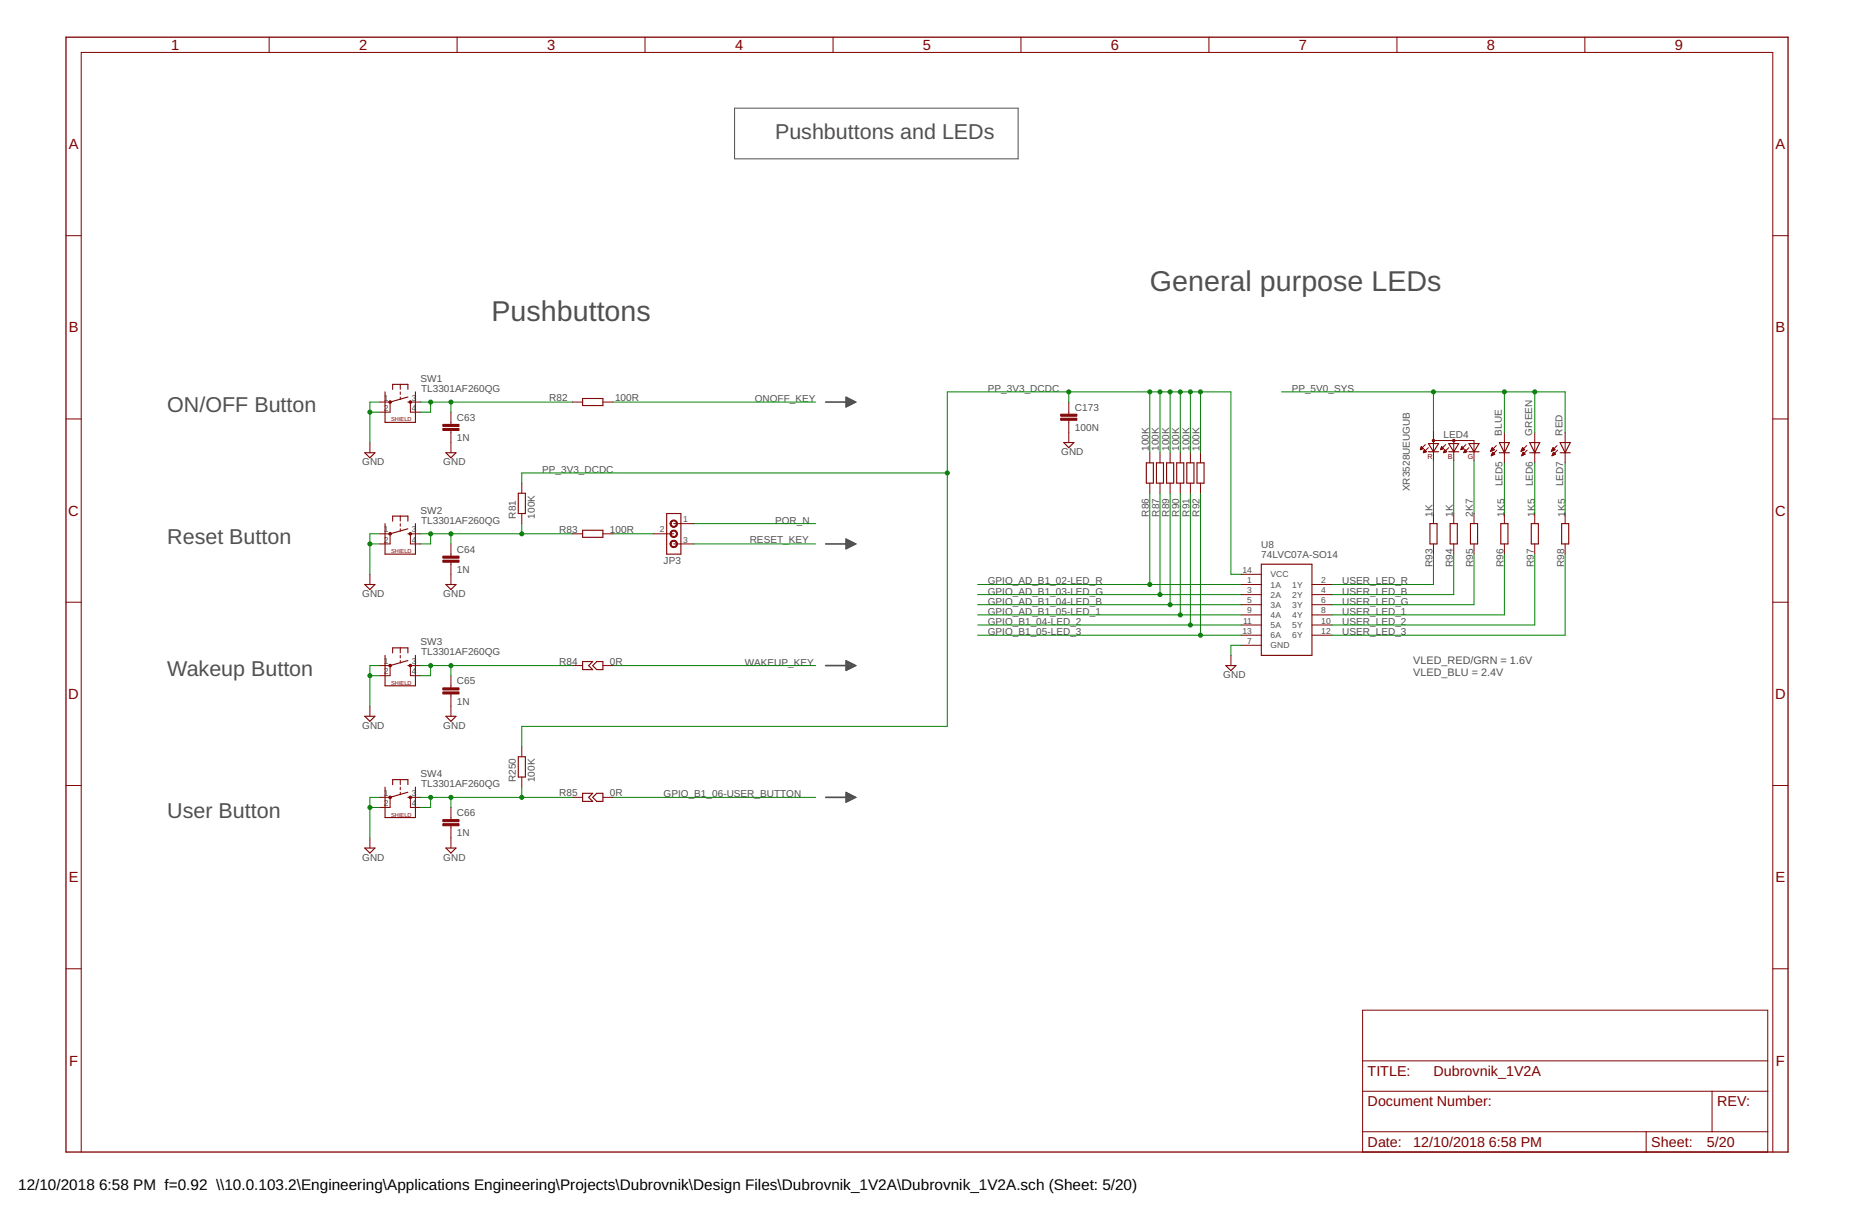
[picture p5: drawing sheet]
<svg xmlns="http://www.w3.org/2000/svg" width="432mm" height="279mm" viewBox="0 0 432 279" stroke-linecap="round" stroke-linejoin="round" font-family="sans-serif">
<g fill="none" stroke="#505050" stroke-width=".23">
<path d="M169.4 24.9h65.4v11.7h-65.4zM195.1 91.5l2.4 1.2-2.4 1.2zM195.1 93.8h.1M195.1 93.7h.3M195.1 93.6h.5M195.1 93.5h.8M195.1 93.4h1M195.1 93.3h1.2M195.1 93.2h1.4M195.1 93h1.6M195.1 92.9h1.9M195.1 92.8h2.1"/>
<path d="M195.1 92.7h2.3M195.1 92.6h2.2M195.1 92.5h2M195.1 92.4h1.8M195.1 92.3h1.6M195.1 92.2h1.4M195.1 92.1h1.2M195.1 92h.9M195.1 91.9h.7M195.1 91.8h.5M195.1 91.7h.3M195.1 91.5h.1"/>
<path d="M195.1 126.6h.1M195.1 126.4h.2M195.1 126.3h.5M195.1 126.2h.7M195.1 126.1h.9M195.1 126h1.1M195.1 125.9h1.3M195.1 125.8h1.6M195.1 125.7h1.8M195.1 125.6h2M195.1 125.5h2.2M195.1 125.4h2.3"/>
<path d="M195.1 125.3h2.1M195.1 125.2h1.9M195.1 125.1h1.7M195.1 124.9h1.5M195.1 124.8h1.2M195.1 124.7h1M195.1 124.6h.8M195.1 124.5h.6M195.1 124.4h.4M195.1 124.3h.1M197.5 125.4l-2.4-1.2v2.4M197.5 125.4l-2.4 1.2"/>
<path d="M195.1 152.3l2.4 1.1-2.4 1.2zM195.1 154.5h.2M195.1 154.4h.4M195.1 154.3h.6M195.1 154.2h.8M195.1 154.1h1M195.1 154h1.2M195.1 153.9h1.5M195.1 153.8h1.7M195.1 153.7h1.9M195.1 153.6h2.1M195.1 153.5h2.3"/>
<path d="M195.1 153.4h2.2M195.1 153.2h2M195.1 153.1h1.8M195.1 153h1.5M195.1 152.9h1.3M195.1 152.8h1.1M195.1 152.7h.9M195.1 152.6h.7M195.1 152.5h.5M195.1 152.4h.2M195.1 182.6l2.4 1.2-2.4 1.2zM195.1 184.9h.2"/>
<path d="M195.1 184.8h.4M195.1 184.7h.6M195.1 184.6h.8M195.1 184.5h1.1M195.1 184.4h1.3M195.1 184.3h1.5M195.1 184.1h1.7M195.1 184h1.9M195.1 183.9h2.1M195.1 183.8h2.3M195.1 183.7h2.2M195.1 183.6h2"/>
<path d="M195.1 183.5h1.7M195.1 183.4h1.5M195.1 183.3h1.3M195.1 183.2h1.1M195.1 183h.9M195.1 182.9h.6M195.1 182.8h.4M195.1 182.7h.2"/>
</g>
<path d="M190.5 92.7h4.6M190.5 125.4h4.6M190.5 153.4h4.6M190.5 183.8h4.6" fill="none" stroke="#505050" stroke-width=".38"/>
<g fill="none" stroke="#800000" stroke-width=".25">
<path d="M88.8 90.3v7.1h7v-7.1M90.6 89.8v-1.2h3.5v1.2M94.1 92.7h.6M94.1 91.5l-4.1 1.2M134.4 91.9h4.7v1.6h-4.7zM84.1 104.4h2.4l-1.2 1.1zM102.8 104.4h2.4l-1.2 1.1zM119.5 113.7h1.7v4.7h-1.7zM153.8 118.4h3.3v9.3h-3.3zM245.4 102h2.3l-1.2 1.2zM264.4 106.7h1.6v4.7h-1.6zM266.7 106.7h1.7v4.7h-1.7z"/>
<path d="M269.1 106.7h1.6v4.7h-1.6zM271.4 106.7h1.6v4.7h-1.6zM273.7 106.7h1.7v4.7h-1.7zM276.1 106.7h1.6v4.7h-1.6zM329.5 104.1h2.3M329.5 102.3h2.3l-1.2 1.8zM334.2 104.1h2.3M334.2 102.3h2.3l-1.2 1.8zM338.8 102.3h2.4l-1.2 1.8zM338.8 104.1h2.4M345.8 104.4h2.4M345.8 102h2.4l-1.2 2.4z"/>
<path d="M352.8 104.4h2.4M352.8 102h2.4l-1.2 2.4zM359.9 104.4h2.3M359.9 102h2.3l-1.2 2.4zM84.1 134.7h2.4l-1.2 1.2zM88.8 120.7v7h7v-7M90.6 120.1v-1.1h3.5v1.1M94.1 123.1h.6M94.1 121.9l-4.1 1.2M102.8 134.7h2.4l-1.2 1.2zM134.4 122.2h4.7v1.7h-4.7zM290.9 130.1h11.7v21h-11.7z"/>
<path d="M329.8 120.7h1.7v4.7h-1.7zM334.5 120.7h1.6v4.7h-1.6zM339.2 120.7h1.6v4.7h-1.6zM346.2 120.7h1.6v4.7h-1.6zM353.2 120.7h1.6v4.7h-1.6zM360.2 120.7h1.6v4.7h-1.6zM88.8 151.1v7h7v-7M90.6 150.5v-1.1h3.5v1.1M94.1 153.4h.6M94.1 152.3l-4.1 1.1M134.4 152.5h2.3l-.9 .9 .9 1h-2.3zM136.7 153.4l.9-.9h1.5v1.9h-1.5z"/>
<path d="M282.7 153.4h2.4l-1.2 1.2zM84.1 165.1h2.4l-1.2 1.2zM102.8 165.1h2.4l-1.2 1.2zM119.5 174.5h1.7v4.6h-1.7zM84.1 195.5h2.4l-1.2 1.2zM88.8 181.5v7h7v-7M90.6 180.9v-1.2h3.5v1.2M94.1 183.8h.6M94.1 182.6l-4.1 1.2M102.8 195.5h2.4l-1.2 1.2zM134.4 182.9h2.3l-.9 .9 .9 .9h-2.3zM136.7 183.8l.9-.9h1.5v1.8h-1.5z"/>
</g>
<g fill="none" stroke="#800000" stroke-width=".23">
<path d="M62.1 8.6v3.5M105.4 8.6v3.5M148.8 8.6v3.5M192.2 8.6v3.5M235.5 8.6v3.5M278.8 8.6v3.5M322.2 8.6v3.5M365.6 8.6v3.5M15.2 54.3h3.5M408.9 54.3h3.5M15.2 96.6h3.5M87.7 92.7h2.3v2.3h-2.3"/>
<path d="M92.3 88.6v1.2M92.3 90.3v.6M92.3 91.5v.6M97 92.7h-2.3v2.3h2.3M104 95v2.8M104 99.2v5.2M132 92.7h2.4M139.1 92.7h2.3M246.5 92.7v2.8M246.5 96.9v5.1M330.6 99.2v7M347 99.7v7"/>
<path d="M354 99.7v7M361 99.7v7M408.9 96.6h3.5M85.3 102v2.4M92.3 119v1.1M120.4 111.4v2.3M120.4 118.4v2.3M265.2 104.4v2.3M265.2 111.4v2.3M267.6 104.4v2.3M267.6 111.4v2.3M269.9 104.4v2.3"/>
<path d="M269.9 111.4v2.3M272.2 104.4v2.3M272.2 111.4v2.3M274.6 104.4v2.3M274.6 111.4v2.3M276.9 104.4v2.3M276.9 111.4v2.3M327.6 103.6h.3M327.7 103.5h.5M327.7 103.4h.5M327.7 103.3h.4M327.8 103.1h.2"/>
<path d="M327.8 103h.1M327.9 103l.4 .4-.7 .3zM328.3 104.3h.1M328.4 104.2h.3M328.4 104.1h.6M328.4 104h.5M328.5 103.9h.3M328.5 103.8h.2M328.5 103.7h.1M328.5 103.7l.5 .4-.7 .3zM328.8 102.5l-.8 .8M329.5 103.2l-.8 .8"/>
<path d="M330.6 101.6h9.4v4.6M330.6 118.4v2.3M332.3 103.6h.3M332.4 103.5h.5M332.4 103.4h.5M332.4 103.3h.4M332.5 103.1h.2M332.5 103h.1M332.5 103l.5 .4-.7 .3zM333 104.3h.1M333 104.2h.4M333.1 104.1h.6"/>
<path d="M333.1 104h.5M333.1 103.9h.4M333.2 103.8h.2M333.2 103.7h.1M333.2 103.7l.5 .4-.7 .3zM333.5 102.5l-.9 .8M334.2 103.2l-.9 .8M335.3 101.6v4.6M335.3 118.4v2.3M337 103.6h.2M337 103.5h.6M337.1 103.4h.5"/>
<path d="M337.1 103.3h.4M337.1 103.1h.3M337.2 103h.1M337.2 103l.5 .4-.7 .3zM337.7 104.3h.1M337.7 104.2h.4M337.7 104.1h.6M337.8 104h.4M337.8 103.9h.3M337.9 103.8h.1M337.9 103.7h.1M337.9 103.7l.5 .4-.7 .3z"/>
<path d="M338.1 102.5l-.8 .8M338.8 103.2l-.8 .8M340 118.4v2.3M343.9 104h.1M343.9 103.9h.2M344 103.8h.4M344 103.7h.6M344 105h.2M344 103.6h.6M344 104.9h.4M344.1 103.5h.4M344.1 104.8h.6"/>
<path d="M344.1 103.4h.3M344.1 104.6h.6M344.2 103.3h.1M344.2 104.5h.4M344.2 103.2l.5 .5-.8 .3zM344.2 104.4h.3M344.3 104.3h.1M344.3 104.2l.5 .5-.8 .4zM345.1 102.7l-1.2 1.3M345.2 103.8l-1.2 1.3M347 118.4v2.3M350.9 104h.1"/>
<path d="M350.9 103.9h.2M351 103.8h.4M351 103.7h.6M351 105h.2M351 103.6h.6M351.1 104.9h.3M351.1 103.5h.4M351.1 104.8h.6M351.2 103.4h.2M351.2 104.6h.5M351.2 103.3h.1M351.2 104.5h.4"/>
<path d="M351.2 103.2l.5 .5-.8 .3zM351.2 104.4h.3M351.3 104.3h.1M351.3 104.2l.5 .5-.8 .4zM352.1 102.7l-1.2 1.3M352.3 103.8l-1.3 1.3M354 118.4v2.3M357.9 104h.1M357.9 103.9h.2M358 103.8h.4M358 103.7h.6M358 105h.2"/>
<path d="M358.1 103.6h.5M358.1 104.9h.3M358.1 103.5h.4M358.1 104.8h.6M358.2 103.4h.2M358.2 104.6h.6M358.2 103.3h.1M358.2 104.5h.4M358.2 103.2l.5 .5-.8 .3zM358.3 104.4h.2M358.3 104.3h.1M358.3 104.2l.5 .5-.8 .4z"/>
<path d="M359.2 102.7l-1.3 1.3M359.3 103.8l-1.3 1.3M361 118.4v2.3M15.2 138.8h3.5M85.3 132.4v2.3M87.7 123.1h2.3v2.3h-2.3M92.3 120.7v.6M92.3 121.9v.6M97 123.1h-2.3v2.3h2.3M104 125.4v2.8M104 129.6v5.1M132 123.1h2.4"/>
<path d="M139.1 123.1h2.3M150.7 123.1h4.7M155.4 125.4h4.7M155.4 120.7h4.7M286.3 134.7h4.6M286.3 137.1h4.6M286.3 139.4h4.6M286.3 132.4h4.6M302.6 134.7h4.7M302.6 137.1h4.7M302.6 139.4h4.7M330.6 125.4v2.3"/>
<path d="M335.3 125.4v2.3M340 125.4v2.3M347 125.4v2.3M354 125.4v2.3M361 125.4v2.3M408.9 138.8h3.5M87.7 153.4h2.3v2.4h-2.3M92.3 149.4v1.1M92.3 151.1v.6M92.3 152.3v.5M97 153.4h-2.3v2.4h2.3M104 155.8v2.8"/>
<path d="M104 160v5.1M132 153.4h2.4M139.1 153.4h2.3M283.9 151.1v2.3M286.3 141.8h4.6M286.3 144.1h4.6M286.3 146.4h4.6M286.3 148.8h4.6M302.6 141.8h4.7M302.6 144.1h4.7M302.6 146.4h4.7M85.3 162.8v2.3"/>
<path d="M92.3 179.7v1.2M120.4 172.1v2.4M120.4 179.1v2.4M15.2 181.1h3.5M85.3 193.1v2.4M87.7 183.8h2.3v2.3h-2.3M92.3 181.5v.6M92.3 182.6v.6M97 183.8h-2.3v2.3h2.3M104 186.1v2.9M104 190.4v5.1M132 183.8h2.4"/>
<path d="M139.1 183.8h2.3M408.9 181.1h3.5M15.2 223.3h3.5M314.3 232.9h93.5v32.7h-93.5zM408.9 223.3h3.5M314.3 251.6h93.5M314.3 244.6h93.5M394.9 251.6v9.3M18.7 265.6v-253.5h390.2v253.5M314.3 260.9h93.5M379.7 260.9v4.7"/>
</g>
<g fill="#800000" stroke="#800000" stroke-width=".23">
<path d="M102.2 98.8h3.7v.4h-3.7z"/>
<path d="M102.2 97.8h3.7v.5h-3.7z"/>
<path d="M102.2 159.5h3.7v.5h-3.7z"/>
<path d="M102.2 158.6h3.7v.4h-3.7z"/>
<path d="M102.2 129.1h3.7v.5h-3.7z"/>
<path d="M102.2 128.2h3.7v.5h-3.7z"/>
<path d="M102.2 189.9h3.7v.5h-3.7z"/>
<path d="M102.2 189h3.7v.4h-3.7z"/>
<path d="M244.7 96.4h3.7v.5h-3.7z"/>
<path d="M244.7 95.5h3.7v.4h-3.7z"/>
</g>
<g fill="#800000" stroke="#800000" stroke-width=".23">
<path d="M330.4 101.4h.5v.3l-.3 .1-.2-.2h.3h-.3z" fill-rule="evenodd"/>
<path d="M335.1 101.4h.5v.3h-.5l-.1-.1 .4-.1-.4 .1z" fill-rule="evenodd"/>
<path d="M89.8 92.5h.4v.4h-.4z" fill-rule="evenodd"/>
<path d="M89.8 122.9h.4v.4h-.4z" fill-rule="evenodd"/>
<path d="M89.8 153.2h.4v.4h-.4z" fill-rule="evenodd"/>
<path d="M89.8 183.6h.4v.4h-.4z" fill-rule="evenodd"/>
<path d="M154.7 120.2a.85 .85 0 0 1 1.4 0 .85 .85 0 0 1-.4 1.3 .85 .85 0 0 1-1.1-.8h.2a.62 .62 0 0 1 .9-.5 .62 .62 0 0 1 .1 1 .62 .62 0 0 1-1-.3v-.2h-.2z" fill-rule="evenodd"/>
<path d="M154.7 122.5a.85 .85 0 0 1 1.4 0 .85 .85 0 0 1-.4 1.4 .85 .85 0 0 1-1.1-.8h.2a.62 .62 0 0 1 .9-.6 .62 .62 0 0 1 .1 1.1 .62 .62 0 0 1-1-.3v-.2h-.2z" fill-rule="evenodd"/>
<path d="M154.7 124.9a.85 .85 0 0 1 1.4 0 .85 .85 0 0 1-.4 1.3 .85 .85 0 0 1-1.1-.8h.2a.62 .62 0 0 1 .9-.5 .62 .62 0 0 1 .1 1 .62 .62 0 0 1-1-.3v-.2h-.2z" fill-rule="evenodd"/>
<circle cx="94.7" cy="92.7" r=".3"/>
<circle cx="94.7" cy="123" r=".3"/>
<circle cx="94.7" cy="153.4" r=".3"/>
<circle cx="94.7" cy="183.8" r=".3"/>
</g>
<path d="M15.2 8.6h397.2v257h-397.2z" fill="none" stroke="#800000" stroke-width=".3"/>
<g fill="none" stroke="#008000" stroke-width=".23">
<path d="M85.3 95h2.4M87.7 92.7h-2.4v9.3M97 92.7h35M99.3 92.7v2.3h-2.3M104 92.7v2.3M141.4 92.7h46.7M246.5 90.3v2.4M265.2 90.3v14.1M267.6 90.3v14.1M269.9 90.3v14.1M272.2 90.3v14.1M274.6 90.3v14.1"/>
<path d="M276.9 90.3v14.1M295.6 90.3h65.4v9.4M330.6 90.3v8.9M347 90.3v9.4M354 90.3v9.4M218.5 109h-98.1v2.4M265.2 113.7v21M267.6 113.7v23.4M269.9 113.7v25.7M272.2 113.7v28.1M274.6 113.7v30.4M276.9 113.7v32.7"/>
<path d="M330.6 106.2v12.2M335.3 106.2v12.2M340 106.2v12.2M347 106.7v11.7M354 106.7v11.7M361 106.7v11.7M85.3 125.4h2.4M87.7 123.1h-2.4v9.3M97 123.1h35M99.3 123.1v2.3h-2.3M104 123.1v2.3M120.4 120.7v2.4"/>
<path d="M141.4 123.1h9.3M160.1 125.4h28M160.1 120.7h28M225.5 134.7h60.8M225.5 139.4h60.8M225.5 137.1h60.8M286.3 132.4h-2.4v-42.1h-65.4v77.1h-98.1v4.7M330.6 127.7v7h-23.3M335.3 127.7v9.4h-28M340 127.7v11.7h-32.7M347 127.7v14.1h-39.7M354 127.7v16.4h-46.7"/>
<path d="M361 127.7v18.7h-53.7M85.3 155.8h2.4M87.7 153.4h-2.4v9.4M97 153.4h35M99.3 153.4v2.4h-2.3M104 153.4v2.4M141.4 153.4h46.7M225.5 141.8h60.8M225.5 144.1h60.8M225.5 146.4h60.8M286.3 148.8h-2.4v2.3M85.3 186.1h2.4"/>
<path d="M87.7 183.8h-2.4v9.3M97 183.8h35M99.3 183.8v2.3h-2.3M104 183.8v2.3M120.4 181.5v2.3M141.4 183.8h46.7"/>
</g>
<g fill="#008000" stroke="#008000" stroke-width=".23">
<circle cx="85.3" cy="155.8" r=".47"/>
<circle cx="85.3" cy="95" r=".47"/>
<circle cx="85.3" cy="125.4" r=".47"/>
<circle cx="85.3" cy="186.1" r=".47"/>
<circle cx="104" cy="92.7" r=".47"/>
<circle cx="99.3" cy="92.7" r=".47"/>
<circle cx="99.3" cy="153.4" r=".47"/>
<circle cx="104" cy="153.4" r=".47"/>
<circle cx="104" cy="123.1" r=".47"/>
<circle cx="99.3" cy="123.1" r=".47"/>
<circle cx="120.4" cy="123.1" r=".47"/>
<circle cx="99.3" cy="183.8" r=".47"/>
<circle cx="104" cy="183.8" r=".47"/>
<circle cx="120.4" cy="183.8" r=".47"/>
<circle cx="274.6" cy="144.1" r=".47"/>
<circle cx="276.9" cy="146.4" r=".47"/>
<circle cx="265.2" cy="134.7" r=".47"/>
<circle cx="267.6" cy="137.1" r=".47"/>
<circle cx="269.9" cy="139.4" r=".47"/>
<circle cx="272.2" cy="141.8" r=".47"/>
<circle cx="274.6" cy="90.3" r=".47"/>
<circle cx="272.2" cy="90.3" r=".47"/>
<circle cx="269.9" cy="90.3" r=".47"/>
<circle cx="267.6" cy="90.3" r=".47"/>
<circle cx="265.2" cy="90.3" r=".47"/>
<circle cx="276.9" cy="90.3" r=".47"/>
<circle cx="246.5" cy="90.3" r=".47"/>
<circle cx="218.5" cy="109" r=".47"/>
<circle cx="354" cy="90.3" r=".47"/>
<circle cx="347" cy="90.3" r=".47"/>
<circle cx="330.6" cy="90.3" r=".47"/>
</g>
<g font-size="6.6" fill="#505050">
<text x="265.2" y="67">General purpose LEDs</text>
<text x="113.4" y="74">Pushbuttons</text>
</g>
<g font-size="5" fill="#505050">
<text x="178.8" y="31.9">Pushbuttons and LEDs</text>
<text x="38.6" y="95">ON/OFF Button</text>
<text x="38.6" y="125.4">Reset Button</text>
<text x="38.6" y="155.8">Wakeup Button</text>
<text x="38.6" y="188.5">User Button</text>
</g>
<g font-size="3.5">
<text x="4.2" y="274.2">12/10/2018</text>
<text x="22.9" y="274.2">6:58 PM f=0.92 \\10.0.103.2\Engineering\Applications Engineering\Projects\Dubrovnik\Design Files\Dubrovnik_1V2A\Dubrovnik_1V2A.sch (Sheet: 5/20)</text>
</g>
<g font-size="3.4" fill="#800000">
<text x="39.5" y="11.5">1</text>
<text x="82.8" y="11.5">2</text>
<text x="126.2" y="11.5">3</text>
<text x="169.5" y="11.5">4</text>
<text x="212.9" y="11.5">5</text>
<text x="256.2" y="11.5">6</text>
<text x="299.6" y="11.5">7</text>
<text x="343" y="11.5">8</text>
<text x="386.3" y="11.5">9</text>
<text x="15.8" y="34.4">A</text>
<text x="409.6" y="34.4">A</text>
<text x="15.8" y="76.6">B</text>
<text x="409.6" y="76.6">B</text>
<text x="15.7" y="118.9">C</text>
<text x="409.4" y="118.9">C</text>
<text x="15.7" y="161.1">D</text>
<text x="409.4" y="161.1">D</text>
<text x="15.8" y="203.4">E</text>
<text x="409.6" y="203.4">E</text>
<text x="15.9" y="245.6">F</text>
<text x="409.6" y="245.6">F</text>
</g>
<g font-size="3.3" fill="#800000">
<text x="315.5" y="248.1">TITLE:</text>
<text x="330.7" y="248.1">Dubrovnik_1V2A</text>
<text x="315.5" y="255.1">Document Number:</text>
<text x="396.1" y="255.1">REV:</text>
<text x="315.5" y="264.4">Date:</text>
<text x="326" y="264.4">12/10/2018</text>
<text x="343.4" y="264.4">6:58 PM</text>
<text x="380.9" y="264.4">Sheet:</text>
<text x="393.7" y="264.4">5/20</text>
</g>
<g font-size="2.5" fill="#505050">
<text x="326" y="153.1">VLED_RED/GRN = 1.6V</text>
<text x="326" y="155.8">VLED_BLU = 2.4V</text>
</g>
<g font-size="2.3" fill="#505050">
<text x="97" y="88">SW1</text>
<text x="97.1" y="90.3">TL3301AF260QG</text>
<text x="126.7" y="92.5">R82</text>
<text x="141.9" y="92.5">100R</text>
<text x="174.1" y="92.7">ONOFF_KEY</text>
<text x="227.8" y="90.3">PP_3V3_DCDC</text>
<text x="247.9" y="94.7">C173</text>
<text x="297.9" y="90.3">PP_5V0_SYS</text>
<text x="105.4" y="101.7">1N</text>
<text x="105.4" y="97">C63</text>
<text x="247.9" y="99.3">100N</text>
<text x="333" y="100.9">LED4</text>
<text x="346.4" y="100.4" transform="rotate(-90 346.4 100.4)">BLUE</text>
<text x="353.4" y="100.4" transform="rotate(-90 353.4 100.4)">GREEN</text>
<text x="360.4" y="100.4" transform="rotate(-90 360.4 100.4)">RED</text>
<text x="83.6" y="107.3">GND</text>
<text x="102.3" y="107.3">GND</text>
<text x="244.8" y="105">GND</text>
<text x="265" y="103.9" transform="rotate(-90 265 103.9)">100K</text>
<text x="267.3" y="103.9" transform="rotate(-90 267.3 103.9)">100K</text>
<text x="269.7" y="103.9" transform="rotate(-90 269.7 103.9)">100K</text>
<text x="272" y="103.9" transform="rotate(-90 272 103.9)">100K</text>
<text x="274.3" y="103.9" transform="rotate(-90 274.3 103.9)">100K</text>
<text x="276.7" y="103.9" transform="rotate(-90 276.7 103.9)">100K</text>
<text x="125" y="109">PP_3V3_DCDC</text>
<text x="325.2" y="113.2" transform="rotate(-90 325.2 113.2)">XR3528UEUGUB</text>
<text x="346.5" y="112.1" transform="rotate(-90 346.5 112.1)">LED5</text>
<text x="353.5" y="112.1" transform="rotate(-90 353.5 112.1)">LED6</text>
<text x="360.6" y="112.1" transform="rotate(-90 360.6 112.1)">LED7</text>
<text x="97" y="118.4">SW2</text>
<text x="119" y="119.6" transform="rotate(-90 119 119.6)">R81</text>
<text x="123.4" y="119.6" transform="rotate(-90 123.4 119.6)">100K</text>
<text x="265" y="119.1" transform="rotate(-90 265 119.1)">R86</text>
<text x="267.4" y="119.1" transform="rotate(-90 267.4 119.1)">R87</text>
<text x="269.7" y="119.1" transform="rotate(-90 269.7 119.1)">R89</text>
<text x="272" y="119.1" transform="rotate(-90 272 119.1)">R90</text>
<text x="274.4" y="119.1" transform="rotate(-90 274.4 119.1)">R91</text>
<text x="276.7" y="119.1" transform="rotate(-90 276.7 119.1)">R92</text>
<text x="330.4" y="119.1" transform="rotate(-90 330.4 119.1)">1K</text>
<text x="335.1" y="119.1" transform="rotate(-90 335.1 119.1)">1K</text>
<text x="339.8" y="119.1" transform="rotate(-90 339.8 119.1)">2K7</text>
<text x="347" y="119.1" transform="rotate(-90 347 119.1)">1K5</text>
<text x="354" y="119.1" transform="rotate(-90 354 119.1)">1K5</text>
<text x="361" y="119.1" transform="rotate(-90 361 119.1)">1K5</text>
<text x="97.1" y="120.7">TL3301AF260QG</text>
<text x="129" y="122.8">R83</text>
<text x="140.7" y="122.8">100R</text>
<text x="172.9" y="125.2">RESET_KEY</text>
<text x="178.8" y="120.7">POR_N</text>
<text x="105.4" y="127.4">C64</text>
<text x="153.1" y="130.1">JP3</text>
<text x="290.9" y="128.7">74LVC07A-SO14</text>
<text x="290.9" y="126.3">U8</text>
<text x="330.4" y="130.8" transform="rotate(-90 330.4 130.8)">R93</text>
<text x="335.1" y="130.8" transform="rotate(-90 335.1 130.8)">R94</text>
<text x="339.8" y="130.8" transform="rotate(-90 339.8 130.8)">R95</text>
<text x="346.8" y="130.8" transform="rotate(-90 346.8 130.8)">R96</text>
<text x="353.8" y="130.8" transform="rotate(-90 353.8 130.8)">R97</text>
<text x="360.8" y="130.8" transform="rotate(-90 360.8 130.8)">R98</text>
<text x="83.6" y="137.7">GND</text>
<text x="102.3" y="137.7">GND</text>
<text x="105.4" y="132.1">1N</text>
<text x="227.8" y="134.7">GPIO_AD_B1_02-LED_R</text>
<text x="227.8" y="137.1">GPIO_AD_B1_03-LED_G</text>
<text x="309.6" y="134.7">USER_LED_R</text>
<text x="309.6" y="137.1">USER_LED_B</text>
<text x="227.8" y="139.4">GPIO_AD_B1_04-LED_B</text>
<text x="227.8" y="141.7">GPIO_AD_B1_05-LED_1</text>
<text x="309.6" y="141.7">USER_LED_1</text>
<text x="309.6" y="139.4">USER_LED_G</text>
<text x="97" y="148.8">SW3</text>
<text x="227.8" y="144.1">GPIO_B1_04-LED_2</text>
<text x="227.8" y="146.4">GPIO_B1_05-LED_3</text>
<text x="309.6" y="144.1">USER_LED_2</text>
<text x="309.6" y="146.4">USER_LED_3</text>
<text x="97.1" y="151.1">TL3301AF260QG</text>
<text x="129" y="153.2">R84</text>
<text x="140.7" y="153.2">0R</text>
<text x="171.8" y="153.4">WAKEUP_KEY</text>
<text x="105.4" y="157.8">C65</text>
<text x="282.2" y="156.4">GND</text>
<text x="105.4" y="162.4">1N</text>
<text x="83.6" y="168">GND</text>
<text x="102.3" y="168">GND</text>
<text x="97" y="179.1">SW4</text>
<text x="97.1" y="181.5">TL3301AF260QG</text>
<text x="119" y="180.3" transform="rotate(-90 119 180.3)">R250</text>
<text x="123.4" y="180.3" transform="rotate(-90 123.4 180.3)">100K</text>
<text x="129" y="183.6">R85</text>
<text x="140.7" y="183.6">0R</text>
<text x="153.1" y="183.8">GPIO_B1_06-USER_BUTTON</text>
<text x="105.4" y="188.1">C66</text>
<text x="105.4" y="192.8">1N</text>
<text x="83.6" y="198.4">GND</text>
<text x="102.3" y="198.4">GND</text>
</g>
<g font-size="2" fill="#505050">
<text x="88.6" y="92.4">1</text>
<text x="88.6" y="94.7">2</text>
<text x="95" y="92.4">3</text>
<text x="95" y="94.7">4</text>
<text x="88.6" y="122.7">1</text>
<text x="88.6" y="125.1">2</text>
<text x="95" y="122.7">3</text>
<text x="95" y="125.1">4</text>
<text x="152.2" y="122.7">2</text>
<text x="157.6" y="120.4">1</text>
<text x="157.6" y="125.1">3</text>
<text x="286.6" y="132.1">14</text>
<text x="287.7" y="134.4">1</text>
<text x="287.7" y="136.7">3</text>
<text x="293.1" y="135.4">1A</text>
<text x="293.1" y="137.8">2A</text>
<text x="293.1" y="133.1">VCC</text>
<text x="298.1" y="135.4">1Y</text>
<text x="298.1" y="137.8">2Y</text>
<text x="304.8" y="134.4">2</text>
<text x="304.8" y="136.7">4</text>
<text x="286.7" y="143.8">11</text>
<text x="287.7" y="139.1">5</text>
<text x="287.7" y="141.4">9</text>
<text x="293.1" y="140.1">3A</text>
<text x="293.1" y="142.5">4A</text>
<text x="298.1" y="140.1">3Y</text>
<text x="298.1" y="142.4">4Y</text>
<text x="304.8" y="139.1">6</text>
<text x="304.8" y="141.4">8</text>
<text x="304.8" y="143.8">10</text>
<text x="286.6" y="146.1">13</text>
<text x="287.7" y="148.4">7</text>
<text x="293.1" y="144.8">5A</text>
<text x="293.1" y="147.1">6A</text>
<text x="293.1" y="149.5">GND</text>
<text x="298.1" y="144.8">5Y</text>
<text x="298.1" y="147.1">6Y</text>
<text x="304.8" y="146.1">12</text>
<text x="88.6" y="153.1">1</text>
<text x="88.6" y="155.4">2</text>
<text x="95" y="153.1">3</text>
<text x="95" y="155.4">4</text>
<text x="88.6" y="183.5">1</text>
<text x="88.6" y="185.8">2</text>
<text x="95" y="183.5">3</text>
<text x="95" y="185.8">4</text>
</g>
<g font-size="1.7" fill="#800000">
<text x="329.2" y="105.8">R</text>
<text x="333.9" y="105.8">B</text>
<text x="338.6" y="105.8">G</text>
</g>
<g font-size="1.3" fill="#800000">
<text x="90.2" y="97.1">SHIELD</text>
<text x="90.2" y="127.5">SHIELD</text>
<text x="90.2" y="157.9">SHIELD</text>
<text x="90.2" y="188.2">SHIELD</text>
</g>
</svg>
